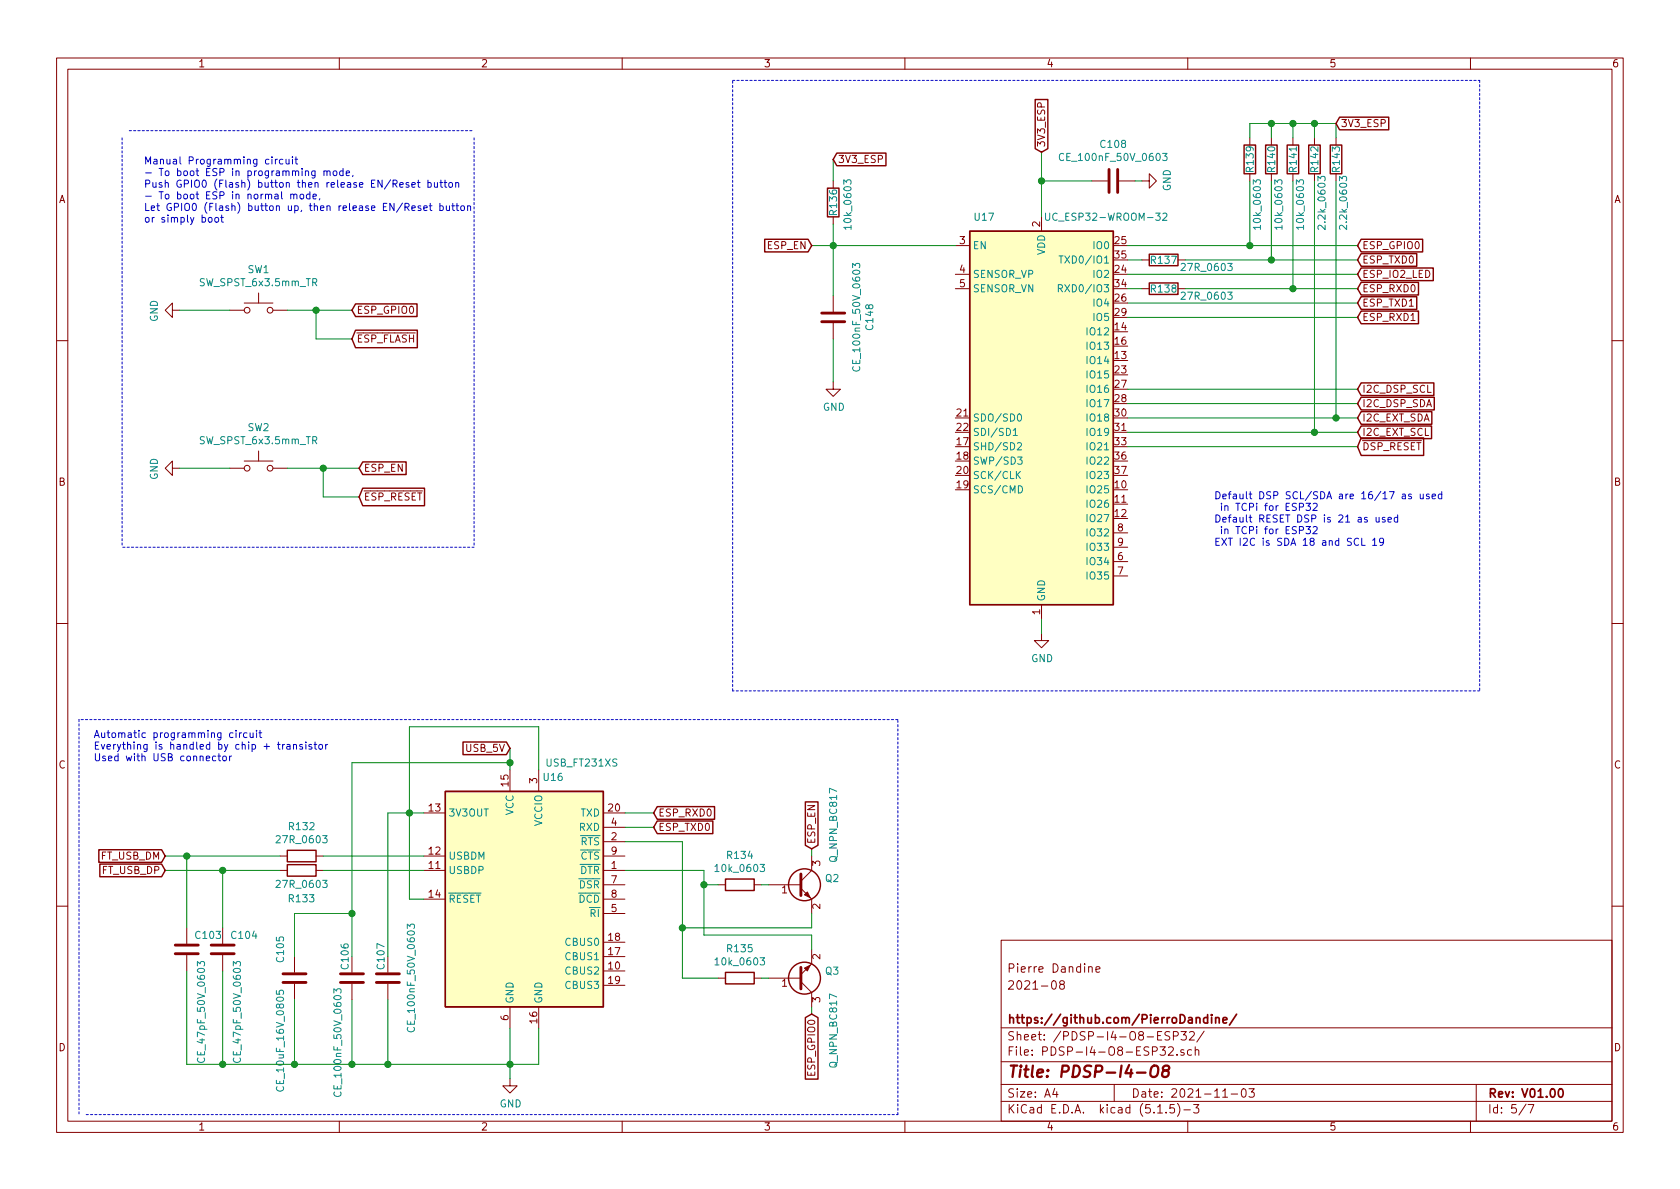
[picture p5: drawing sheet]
<svg xmlns="http://www.w3.org/2000/svg" width="297mm" height="210mm" viewBox="0 0 297 210" stroke-linecap="round" stroke-linejoin="round" font-family="sans-serif">
<g fill="none" stroke="#840000" stroke-width=".18">
<path d="M10 10.3h277v189.9h-277zM12 12.2h273v186.1h-273zM60 10.3v1.9M110 10.3v1.9M160 10.3v1.9M210 10.3v1.9M260 10.3v1.9M147.3 32v1.3M147.3 38.3v1.3M184.1 38.3v2.6M193 32h2.8M197.9 32h2.8"/>
<path d="M201.9 32h1.3v-1.3l1.3 1.3-1.3 1.3v-1.3M221 24.4v1.2M221 30.7v1.3M224.8 24.4v1.2M224.8 30.7v1.3M228.6 24.4v1.2M228.6 30.7v1.3M232.4 24.4v1.2M232.4 30.7v1.3M236.2 24.4v1.2M236.2 30.7v1.3M30.5 54.9v-1.3l-1.3 1.3 1.3 1.2v-1.2h1.2"/>
<path d="M40.6 54.9h2.6M43.2 53.6h5.1M45.7 51.8v1.8M48.3 54.9h2.5M147.3 52.3v2.8M147.3 57.1v2.8M168.9 51h2.5M168.9 43.4h2.5M168.9 48.5h2.5M201.9 51h1.3M201.9 46h1.3M208.3 51h1.2"/>
<path d="M208.3 46h1.2M10 60.2h2M45.7 79.8v1.7M147.3 67.6v1.2h1.3l-1.3 1.3-1.3-1.3h1.3M285 60.2h2M30.5 82.8v-1.3l-1.3 1.3 1.3 1.3v-1.3h1.2M40.6 82.8h2.6M43.2 81.5h5.1M48.3 82.8h2.5M196.8 99.3h2.6M196.8 94.2h2.6M196.8 96.8h2.6"/>
<path d="M10 110.3h2M184.1 112v1.3h1.3l-1.3 1.2-1.2-1.2h1.2M184.1 106.9v2.6M196.8 101.8h2.6M285 110.3h2M90.2 136.1v3.8M95.2 136.1v3.8M49.5 153.9h1.3M49.5 151.4h1.3M55.9 153.9h1.2M55.9 151.4h1.2M74.9 153.9h3.8"/>
<path d="M74.9 151.4h3.8M74.9 143.8h3.8M74.9 159h3.8M106.7 156.5h3.8M106.7 153.9h3.8M106.7 151.4h3.8M106.7 143.8h3.8M106.7 159h3.8M106.7 148.8h3.8M106.7 146.3h3.8M127 156.5h1.3M133.3 156.5h1.3"/>
<path d="M135.9 156.5h5.7M141.6 157.1l1.9 1.9v2.5M143.5 151.4v2.5l-1.9 1.9M10 160.2h2M33 164.1v2.8M33 168.9v2.8M39.4 164.1v2.8M39.4 168.9v2.8M52.1 169.2v2.8M52.1 174v2.8M62.2 169.2v2.8M62.2 174v2.8"/>
<path d="M68.6 169.2v2.8M68.6 174v2.8M90.2 178v3.9M95.2 178v3.9M106.7 171.7h3.8M106.7 169.2h3.8M106.7 166.6h3.8M106.7 174.2h3.8M106.7 161.5h3.8M127 173h1.3M133.3 173h1.3M135.9 173h5.7"/>
<path d="M141.6 173.6l1.9 1.9v2.5M143.5 167.9v2.5l-1.9 1.9M177 166.3h108v32h-108zM186.1 173.6l.3-.2a.94 .94 0 0 1 0 1.5l-.4-.3-.1-.6zM187.6 174.1l-.2-.3 .1-.3a.48 .48 0 0 1 .6 .1v.4a.52 .52 0 0 0-.7 .2 .52 .52 0 0 0 .1 .6l.4 .1 .2-.1 .1-.4-.3-.3M192.5 171.1l.2-.2 .4 .1v.9M193.8 171.4l.7-.1-.1-.3-.4-.1-.2 .2v.8h.6M285 160.2h2M60 198.3v1.9M90.2 190.7v1.3h1.2l-1.2 1.3-1.3-1.3h1.3M110 198.3v1.9M160 198.3v1.9"/>
<path d="M177 194.8h108M177 191.8h108M177 187.8h108M177 181.8h108M186.5 192.5l-.4 1h1M186.8 193v1M197 191.8v3M204.7 196.8h.8M205.1 185.1h.9l-.5 .6 .5 .1v.7l-.2 .1-.7-.1M205.4 182.4h-.7v1.5h.7M206.2 196.7v.1M206.6 185.3l.2-.2h.4l.3 .4-.9 1.1h.9"/>
<path d="M206.8 182.5l-.6-.1-.2 .3v.3l.8 .4v.4l-.2 .1-.6-.1M207.5 183.2l.7-.1 .1-.2v-.3l-.2-.2h-.6v1.5M207.6 195.3h-.7l-.1 .7 .2-.1 .5 .1 .2 .2-.1 .5-.2 .1-.6-.1M208.1 186.5v.1M208.2 195.1a1.71 1.71 0 0 1 0 2.3M208.8 182.4h1l-.6 .6 .5 .1v.7l-.2 .1-.7-.1M209.3 185.7l-.3-.1-.2 .2v.2l.5 .2v.3h-.5M209.3 196.3h1.2M210 198.3v1.9M210.3 182.6l.2-.2h.4l.3 .4-.9 1.1h.9M210.7 185.7l-.4-.1-.3 .3v.6l.3 .1 .4-.1M211 195.3h1l-.5 .6 .4 .1v.7l-.2 .1-.7-.1"/>
<path d="M211.3 185.7l.2-.1 .4 .1 .1 .9M211.3 185.1v1.5M212.9 182.3l-1.3 2M216.2 194h.8M217.7 193.5h1.1M219.6 192.7l.4-.2a.94 .94 0 0 1 0 1.5 .82 .82 0 0 1-.4-1.3zM220.8 192.5h1l-.5 .6 .4 .1v.7l-.2 .1-.7-.1M260 198.3v1.9M261 191.8v6.5M269.8 195.2l-1.2 2M270.2 195.3h1l-.6 1.5"/>
<circle cx="43.7" cy="54.9" r=".51"/>
<circle cx="47.8" cy="54.9" r=".51"/>
<circle cx="43.7" cy="82.8" r=".51"/>
<circle cx="47.8" cy="82.8" r=".51"/>
</g>
<path d="M213.5 179.4v1.5M214.2 179.4v.2M214.2 179.9v1M214.9 179.9v1M218.6 179.3l-1.2 2M213.5 180l-.4-.1-.3 .3 .1 .6 .2 .1 .4-.1M214.9 180.1l.3-.2 .3 .1 .1 .9M216.2 180.4l.7-.1v-.3l-.5-.1-.2 .2 .1 .7h.6M275.7 192.7l.2-.2a.81 .81 0 0 1 .6 .6 .81 .81 0 0 1-.3 .8l-.2 .1a.79 .79 0 0 1-.3-1.3z" fill="none" stroke="#840000" stroke-width=".3"/>
<path d="M201 189.7h1.5M203.6 188.7a.67 .67 0 0 1 1.1 0 1.43 1.43 0 0 1-.5 1.7l-.6-.1a1.41 1.41 0 0 1 0-1.6zM205.9 189.3l-.2-.2a.46 .46 0 0 1 .3-.7h.4l.3 .2a.45 .45 0 0 1-.4 .7h-.4a.66 .66 0 0 0-.3 1 .65 .65 0 0 0 .9 0 .65 .65 0 0 0 0-.9l-.2-.1" fill="none" stroke="#840000" stroke-width=".41"/>
<g fill="none" stroke="#840000" stroke-width=".51">
<path d="M196.1 30v4M197.6 30v4M145.3 56.9h4.1M145.3 55.4h4.1M141.6 154.6v3.8M31 168.7h4.1M31 167.1h4.1M37.3 168.7h4.1M37.3 167.1h4.1M50 173.7h4.1M50 172.2h4.1M60.2 173.7h4.1"/>
<path d="M60.2 172.2h4.1M66.5 173.7h4.1M66.5 172.2h4.1M141.6 171.1v3.8"/>
</g>
<g fill="none" stroke="#008484" stroke-width=".18">
<path d="M149.2 32.6v-.8l.5 .4 .1-.4h.5l.2 .2-.2 .6M184.9 37.7v1l.2 .3 .4-.1 .1-.2v-1M188.1 27.2a.5 .5 0 0 0-.7 .1 .5 .5 0 0 0-.1 .6 .45 .45 0 0 0 .2 .4 .45 .45 0 0 0 .6 0M205.6 27.1h.7l-.4 .5 .4 .1v.5l-.2 .2-.5-.1M205.6 37.8l.5-.1 .2 .3v.2l-.8 .8h.8M221.6 32.6v-.8l.5 .4 .1-.4h.5l.2 .2-.2 .6M225.4 32.6v-.8l.5 .4 .1-.4h.5l.2 .2-.2 .6M229.2 32.6v-.8l.5 .4 .1-.4h.6l.1 .2-.1 .6M233 32v-.8l.5 .4 .1-.4h.6l.1 .2-.1 .6M236.8 32v-.8l.5 .4 .1-.4h.6l.1 .2-.1 .6M150.7 47.3v-.7l.5 .4 .2-.4 .6 .1v.5l-.1 .1M187.1 51l.6-.1 .2-.1-.1-.3-.2-.2h-.5v1.3"/>
<path d="M187.2 45.3h.8M187.4 51l.5 .6M187.6 45.3v1.2M150.9 64.8a.6 .6 0 0 0 .4 .9 .6 .6 0 0 0 .7-.6l-.1-.3M179.1 76.1l.4-.4v1.3M179.1 77h.8M179.9 78.4l.5-.1 .2 .3-.8 .9h.8M180.1 73.3l.1-.1a.67 .67 0 0 1 .4 .6 .67 .67 0 0 1-.4 .7 .83 .83 0 0 1-.1-1.2zM179.9 83.9l.5 .7M179.9 80.8h.8l-.4 .5 .4 .1-.1 .6-.5 .1-.2-.1M180.1 85.9a.64 .64 0 0 1 .7 .6 .64 .64 0 0 1-.7 .7zM180.4 83.4l-.7 .7"/>
<path d="M126.4 153.2l.4-.3v1.2M126.4 154.1h.7M34.9 170.8v-.8l.5 .5 .1-.4 .4-.1 .3 .3-.2 .5M41.2 170.8v-.8l.5 .5 .2-.4 .4-.1 .2 .3-.1 .5M48.9 175.2v.6h.6l-.1-.4 .2-.3h.3l.2 .3-.1 .4M59 175.6v-.8l.5 .5 .1-.4h.6l.1 .5-.1 .2M72 164.2v-.8l.5 .4 .1-.3h.6l.1 .5-.1 .2M126.4 169.7l.4-.3v1.2M126.4 170.6h.7M35 187.1a.6 .6 0 0 0 .5 .8 .6 .6 0 0 0 .7-.6l-.2-.2M41.4 187.1a.6 .6 0 0 0 .4 .8 .6 .6 0 0 0 .7-.6l-.1-.2M49 192.2a.6 .6 0 0 0 .4 .8 .6 .6 0 0 0 .7-.6l-.1-.2"/>
<path d="M59.2 193.1a.6 .6 0 0 0 .4 .8 .6 .6 0 0 0 .7-.6l-.1-.2M72.1 181.7a.6 .6 0 0 0 .5 .8 .6 .6 0 0 0 .7-.6l-.1-.2"/>
</g>
<g fill="none" stroke="#840000" stroke-width=".25">
<path d="M183 17.6h2.3v8.7l-1.2 .6-1.1-.6zM146.3 33.3h2v5h-2zM148 27.1h8.6v2.2h-8.6l-.7-1.1zM220 25.6h2v5.1h-2zM223.8 25.6h2v5.1h-2zM227.6 25.6h2v5.1h-2zM231.4 25.6h2v5.1h-2zM235.2 25.6h2v5.1h-2zM236.9 20.7h8.6v2.3h-8.6l-.7-1.2zM62.9 53.7h10.8v2.3h-10.8l-.7-1.1zM62.9 58.4h10.9v3.1h-10.9l-.7-1.6zM135.2 42.3h7.7l.6 1.1-.6 1.1h-7.7z"/>
<path d="M171.4 40.9h25.4v66h-25.4zM203.2 50h5.1v2.1h-5.1zM203.2 45h5.1v2h-5.1zM240.7 42.3h10.8v2.2h-10.8l-.7-1.1zM240.7 55h10.1v2.2h-10.1l-.7-1.1zM240.7 52.5h9.8v2.2h-9.8l-.7-1.1zM240.7 44.9h9.8v2.2h-9.8l-.7-1.1zM240.7 47.4h12.7v2.2h-12.7l-.7-1.1zM240.7 49.9h10.1v2.3h-10.1l-.7-1.2zM240.7 77.4h11v3.1h-11l-.7-1.5zM240.7 70.3h12.9v2.2h-12.9l-.7-1.1zM240.7 67.7h12.8v2.2h-12.8l-.7-1.1z"/>
<path d="M240.7 72.8h12.5v2.2h-12.5l-.7-1.1zM240.7 75.3h12.4v2.3h-12.4l-.7-1.2zM64.1 86.3h11v3.1h-11l-.6-1.5zM64.1 81.7h7.7v2.2h-7.7l-.6-1.1zM78.7 139.9h28v38.1h-28zM81.9 131.2h7.6l.7 1.1-.7 1.1h-7.6zM17.5 150.3h11.1l.6 1.1-.6 1.1h-11.1zM17.7 152.8h10.9l.6 1.1-.6 1.1h-10.9zM50.8 152.9h5.1v2h-5.1zM50.8 150.4h5.1v2h-5.1zM116.2 142.6h10.1v2.3h-10.1l-.6-1.1zM116.2 145.2h9.8v2.2h-9.8l-.6-1.1z"/>
<path d="M128.3 155.4h5v2.1h-5zM142.4 141.8h2.2v7.7l-1.1 .6-1.1-.6zM128.3 172h5v2h-5zM142.4 180l1.1-.7 1.1 .7v10.8h-2.2z"/>
<circle cx="142.2" cy="156.5" r="2.82"/>
<circle cx="142.2" cy="173" r="2.82"/>
</g>
<g fill="#ffffc2" stroke="#ffffc2" stroke-width=".18">
<path d="M171.4 40.9h25.4v66h-25.4z"/>
<path d="M78.7 139.9h28v38.1h-28z"/>
</g>
<g fill="#840000" stroke="#840000" stroke-width=".18">
<path d="M142.2 158.2l.5-.5 .6 1z"/>
<path d="M142.2 171.2l1.1-.5-.6 1z"/>
</g>
<path d="M129.5 14.2h132.1M261.6 14.2v108M21.6 24.4v72.4M22.9 23.1h60.9M83.8 24.4v72.4M83.8 96.8h-62.2M14 127.2v69.9M129.5 122.2v-108M158.7 127.2h-144.7M261.6 122.2h-132.1M15.2 197.1h143.5M158.7 197.1v-69.9" fill="none" stroke="#0000c2" stroke-width=".18" stroke-dasharray=".4 .4"/>
<g fill="none" stroke="#008400" stroke-width=".18">
<path d="M147.3 28.2v3.8M147.3 39.6v12.7M184.1 32h8.9M184.1 26.9v11.4M200.7 32h1.2M221 24.4v-2.6h15.2v2.6M221 32v11.4M224.8 21.8v2.6M224.8 32v14M228.6 21.8v2.6M228.6 32v19M232.4 21.8v2.6"/>
<path d="M232.4 32v44.4M236.2 32v41.9M31.7 54.9h8.9M50.8 54.9h11.4M55.9 54.9v5h6.3M143.5 43.4h25.4M147.3 59.9v7.7M199.4 53.6h40.6M199.4 56.1h40.6M199.4 43.4h40.6M199.4 48.5h40.6M199.4 46h2.5"/>
<path d="M199.4 51h2.5M209.5 46h30.5M209.5 51h30.5M199.4 76.4h40.6M199.4 71.4h40.6M199.4 68.8h40.6M199.4 73.9h40.6M199.4 79h40.6M31.7 82.8h8.9M50.8 82.8h12.7M57.1 82.8v5.1h6.4M184.1 109.5v2.5"/>
<path d="M90.2 134.9h-28v34.3M90.2 132.3v3.8M95.2 136.1v-7.6h-22.8v30.5h2.5M29.2 153.9h20.3M29.2 151.4h20.3M33 151.4v12.7M39.4 153.9v10.2M57.1 153.9h17.8M57.1 151.4h17.8M74.9 143.8h-6.3v25.4M110.5 153.9h14v11.4h19v2.6M110.5 148.8h10.1v24.2h6.4"/>
<path d="M110.5 143.8h5.1M110.5 146.3h5.1M124.5 156.5h2.5M134.6 156.5h1.3M143.5 150.1v1.3M33 171.7v16.5h62.2v-6.3M39.4 171.7v16.5M52.1 176.8v11.4M62.2 161.5h-10.1v7.7M62.2 176.8v11.4M68.6 176.8v11.4M134.6 173h1.3"/>
<path d="M143.5 161.5v2.6h-22.9M143.5 178v1.3M90.2 181.9v8.8"/>
</g>
<g fill="none" stroke="#0000c2" stroke-width=".18">
<path d="M37 38.5l.3-.1 .1 .2v.6l-.3 .1-.3-.2zM38.1 38.5l.3-.1 .3 .3-.2 .5-.3 .1-.2-.2zM39 38.4h.5M39.2 38v1.1l.3 .2M48.1 27.7v.2M48.1 28.2v.8M48.7 28.2v.8M49 28.2l-.3 .2M50 28.2h-.3l-.3 .2 .1 .6h.5M50.6 28.2v.8h.3l.2-.1M51.1 28.2v.8M51.4 34.5l.2-.2 .3 .1v.8"/>
<path d="M51.4 34.3v.9M51.7 27.7v.2M51.7 28.2v.8M51.9 34.5l.2-.2 .3 .1 .1 .8M52.1 28.2h.5M52.3 27.7v1.1l.3 .2M53.2 34.4l.3-.1 .1 .2v.6l-.3 .1-.3-.3zM54.8 34.4l-.4-.1-.2 .3 .1 .5h.5M54.8 33.9v1.3M55.3 34.7l.6-.1v-.2l-.4-.1-.2 .2 .1 .6h.5M55.7 30.2v1.2l-.3 .1-.2-.1M55.7 30.3l-.4-.1-.2 .2 .1 .6h.5"/>
<path d="M56.5 35.1l-.1 .3M57.3 30.3l.2-.1 .3 .1v.8M57.3 30.2v.9M57.8 30.4l.2-.2 .3 .1 .1 .8M59 30.3l.3-.1 .2 .1v.7l-.3 .1-.3-.3zM60.7 30.3l-.4-.1-.3 .2 .2 .6h.5M60.7 29.8v1.3M61.2 30.6l.6-.1-.1-.2-.3-.1-.2 .2 .1 .6h.4M62.4 31l-.1 .2M70.7 32.7l.6-.1-.1-.3h-.3l-.2 .2 .1 .6h.4M71.6 36.6h.6l.1-.2v-.3l-.2-.1h-.5v1.2M71.9 36.6l.4 .6"/>
<path d="M72.3 32.3h-.3l-.2 .2 .1 .1 .4 .2v.3h-.5M72.8 32.7l.6-.1v-.3h-.4l-.2 .2 .1 .6h.5M72.8 36.8l.6-.1v-.3h-.4l-.2 .2 .1 .6h.5M73.8 32.3h.5M74 31.8v1.1l.3 .2M74.4 36.4h-.3l-.2 .2 .1 .1 .4 .2v.3h-.5M74.9 36.8l.6-.1v-.3h-.4l-.2 .2 .1 .6h.5M75.7 32.3h.3l.3 .2-.2 .6h-.4M75.7 31.8v1.3M75.9 36.4h.5M76.1 36v1.1l.3 .1M76.8 32.3l.1 .8h.3l.1-.1"/>
<path d="M77.3 32.3v.8M77.8 36.4h.3l.3 .2-.1 .6h-.5M77.8 32.3h.5M77.8 36v1.2M78 31.8v1.1l.3 .2M78.5 32.3h.5M78.7 31.8v1.1l.3 .2M78.9 36.4l.1 .8h.3l.2-.1M79.5 32.3h.3l.2 .2v.4l-.2 .2h-.3l-.2-.2zM79.5 36.4v.8M79.9 36.4h.5M80.1 36v1.1l.3 .1"/>
<path d="M80.6 32.4l.1-.1h.4v.8M80.6 32.3v.8M80.6 36.4h.5M80.8 36v1.1l.3 .1M81.6 36.4h.3l.2 .1-.1 .7h-.3l-.2-.2zM82.7 36.5l.2-.1h.3v.8M82.7 36.4v.8M229.7 89.7l.7-.1v-.5l-.7-.1v1.3M229.7 93.8l.7-.1v-.5l-.7-.1v1.3M230.9 89h.8l-.4 .5 .3 .1 .1 .4-.3 .3-.5-.2M230.9 93.1h.8l-.4 .5 .3 .1 .1 .5-.3 .2-.5-.1M232.2 89.1l.5-.1 .2 .4-.1 .2-.7 .7h.8"/>
<path d="M232.2 93.2l.5-.1 .2 .4-.1 .2-.7 .7h.8M240.2 95.3a.6 .6 0 0 0-.8 .4 .6 .6 0 0 0 .6 .7l.2-.1M240.8 95.2v1.2h.6M242.7 95.5l.4-.3v1.2M242.7 96.4h.7M243.3 91.5l.1 .8h.3l.1-.1M243.8 91.5v.8M244.6 95.7l-.2 .3-.4-.1-.1-.2 .1-.4 .1-.1h.3l.2 .2a.97 .97 0 0 1-.2 1h-.4M244.9 91.5h-.3l-.2 .2v.1l.5 .2v.3h-.5M245.4 91.9l.6-.1-.1-.3h-.3l-.2 .2 .1 .6h.4M247.1 91.5h-.4l-.2 .2 .1 .6h.5M247.1 91.1v1.2"/>
<path d="M248 87.4h.4l.1 .8M248.5 87.7h-.4l-.2 .2 .1 .3h.5M249.5 87.4h-.3l-.2 .1 .1 .2 .4 .2v.3h-.5M251.1 87.4l.1 .8h.3l.1-.1M251.6 87.4v.8M252.7 87.4h-.3l-.2 .1v.2l.5 .2v.3h-.5M253.2 87.8l.6-.1v-.3h-.4l-.2 .1 .1 .7h.5M254.9 87.4h-.3l-.3 .2 .1 .6h.5M254.9 86.9v1.3M38.2 133.8l-.4-.1-.2 .2 .1 .6h.5M38.5 133.7h.5M38.7 133.3v1.1l.3 .1"/>
<path d="M39.4 133.8l.2-.1 .3 .1 .1 .1-.1 .6h-.3l-.2-.1zM40.6 133.7v.8M40.9 133.7l-.2 .1-.1 .1M41.2 129.6h-.4l-.2 .2 .1 .6h.5M41.7 129.2v.1M41.7 129.6v.8M42.3 129.6v.8M42.7 129.6l-.4 .2M43.7 129.6h-.4l-.2 .2 .1 .6h.5M44.2 129.6l.1 .8h.3l.2-.1M44.8 129.6v.8M45.4 129.2v.1"/>
<path d="M45.4 129.6v.8M45.8 129.6h.5M46 129.2v1l.3 .2M49 131.6h.5M49.2 131.2v1.1l.3 .2M50 131.6v.9M50.3 131.6l-.3 .3M50.7 131.7h.5l.1 .8M51.3 131.9l-.4 .1-.2 .2 .2 .3 .4-.1M51.9 131.8l.2-.2 .3 .1v.8M51.9 131.6v.9M53.5 131.7l-.3-.1-.2 .2v.2l.5 .1v.3h-.5"/>
<path d="M54.1 131.2v.1M54.1 131.6v.9M55.1 131.7l-.3-.1-.2 .2 .1 .2 .4 .1v.3h-.5M55.5 131.6h.5M55.7 131.2v1.1l.3 .2M56.5 131.7l.3-.1 .2 .2-.1 .6-.3 .1-.2-.2zM57.6 131.6v.9M57.9 131.6l-.3 .3"/>
</g>
<g fill="#008400" stroke="#008400" stroke-width=".25">
<circle cx="57.2" cy="82.8" r=".51"/>
<circle cx="124.5" cy="156.5" r=".51"/>
<circle cx="72.4" cy="143.8" r=".51"/>
<circle cx="90.2" cy="188.2" r=".51"/>
<circle cx="90.2" cy="134.9" r=".51"/>
<circle cx="68.6" cy="188.2" r=".51"/>
<circle cx="62.2" cy="188.2" r=".51"/>
<circle cx="55.9" cy="54.9" r=".51"/>
<circle cx="120.7" cy="164.1" r=".51"/>
<circle cx="62.2" cy="161.5" r=".51"/>
<circle cx="184.2" cy="32" r=".51"/>
<circle cx="33" cy="151.4" r=".51"/>
<circle cx="39.4" cy="153.9" r=".51"/>
<circle cx="52.1" cy="188.2" r=".51"/>
<circle cx="39.4" cy="188.2" r=".51"/>
<circle cx="232.4" cy="76.4" r=".51"/>
<circle cx="236.2" cy="73.9" r=".51"/>
<circle cx="232.4" cy="21.8" r=".51"/>
<circle cx="228.6" cy="21.8" r=".51"/>
<circle cx="224.8" cy="21.8" r=".51"/>
<circle cx="221" cy="43.4" r=".51"/>
<circle cx="224.8" cy="46" r=".51"/>
<circle cx="228.6" cy="51" r=".51"/>
<circle cx="147.3" cy="43.4" r=".51"/>
</g>
<text font-size="2.8" fill="#840000" x="178" y="190.5">Title: PDSP-I4-O8</text>
<g font-size="2.1" fill="#840000">
<text x="178" y="172">Pierre Dandine</text>
<text x="178" y="175">2021-08</text>
<text x="178" y="184">Sheet: /PDSP-I4-O8-ESP32/</text>
<text x="178" y="181">https://github.com/PierroDandine/</text>
<text x="178" y="186.7">File: PDSP-I4-O8-ESP32.sch</text>
<text x="178" y="196.9">KiCad E.D.A. kicad (5.1.5)-3</text>
<text x="178" y="194.1">Size: A4</text>
<text x="200" y="194.1">Date: 2021-11-03</text>
<text x="263" y="194.1">Rev: V01.00</text>
<text x="263" y="196.9">Id: 5/7</text>
</g>
<g font-size="1.8" fill="#840000">
<text x="35" y="11.9">1</text>
<text x="85" y="11.9">2</text>
<text x="135" y="11.9">3</text>
<text x="185" y="11.9">4</text>
<text x="235" y="11.9">5</text>
<text x="285" y="11.9">6</text>
<text x="237" y="22.5">3V3_ESP</text>
<text x="148.1" y="28.8">3V3_ESP</text>
<text x="184.8" y="26.1" transform="rotate(-90 184.8 26.1)">3V3_ESP</text>
<text x="10.4" y="35.9">A</text>
<text x="285.4" y="35.9">A</text>
<text x="183.9" y="40.1" transform="rotate(-90 183.9 40.1)">2</text>
<text x="135.7" y="44.1">ESP_EN</text>
<text x="169.7" y="43.2">3</text>
<text x="197.2" y="43.2">25</text>
<text x="197.2" y="45.7">35</text>
<text x="240.8" y="44.1">ESP_GPIO0</text>
<text x="240.8" y="46.6">ESP_TXD0</text>
<text x="169.7" y="48.3">4</text>
<text x="169.7" y="50.8">5</text>
<text x="197.2" y="48.3">24</text>
<text x="197.2" y="53.3">26</text>
<text x="197.2" y="50.8">34</text>
<text x="240.8" y="49.1">ESP_IO2_LED</text>
<text x="240.8" y="51.7">ESP_RXD0</text>
<text x="63" y="55.5">ESP_GPIO0</text>
<text x="197.2" y="58.4">14</text>
<text x="197.2" y="55.9">29</text>
<text x="240.8" y="56.8">ESP_RXD1</text>
<text x="240.8" y="54.2">ESP_TXD1</text>
<text x="63" y="60.6">ESP_FLASH</text>
<text x="197.2" y="63.5">13</text>
<text x="197.2" y="61">16</text>
<text x="197.2" y="66">23</text>
<text x="197.2" y="68.6">27</text>
<text x="197.2" y="71.1">28</text>
<text x="240.8" y="69.5">I2C_DSP_SCL</text>
<text x="169.2" y="73.7">21</text>
<text x="169.2" y="76.2">22</text>
<text x="197.2" y="73.7">30</text>
<text x="197.2" y="76.2">31</text>
<text x="240.8" y="72">I2C_DSP_SDA</text>
<text x="240.8" y="74.5">I2C_EXT_SDA</text>
<text x="240.8" y="77.1">I2C_EXT_SCL</text>
<text x="64.3" y="83.4">ESP_EN</text>
<text x="169.2" y="78.7">17</text>
<text x="169.2" y="81.3">18</text>
<text x="169.2" y="83.8">20</text>
<text x="197.2" y="78.7">33</text>
<text x="197.2" y="81.3">36</text>
<text x="197.2" y="83.8">37</text>
<text x="240.8" y="79.6">DSP_RESET</text>
<text x="10.4" y="85.9">B</text>
<text x="64.3" y="88.5">ESP_RESET</text>
<text x="169.2" y="86.4">19</text>
<text x="197.2" y="86.4">10</text>
<text x="197.2" y="88.9">11</text>
<text x="285.4" y="85.9">B</text>
<text x="197.2" y="91.4">12</text>
<text x="197.6" y="94">8</text>
<text x="197.6" y="99.1">6</text>
<text x="197.6" y="101.6">7</text>
<text x="197.6" y="96.5">9</text>
<text x="183.9" y="108.7" transform="rotate(-90 183.9 108.7)">1</text>
<text x="10.4" y="135.9">C</text>
<text x="82.5" y="133">USB_5V</text>
<text x="285.4" y="135.9">C</text>
<text x="75.9" y="143.5">13</text>
<text x="89.9" y="139" transform="rotate(-90 89.9 139)">15</text>
<text x="95" y="138.5" transform="rotate(-90 95 138.5)">3</text>
<text x="107.6" y="143.5">20</text>
<text x="108.1" y="148.6">2</text>
<text x="108.1" y="146">4</text>
<text x="116.4" y="144.4">ESP_RXD0</text>
<text x="116.4" y="146.9">ESP_TXD0</text>
<text x="144.1" y="149.3" transform="rotate(-90 144.1 149.3)">ESP_EN</text>
<text x="17.8" y="152">FT_USB_DM</text>
<text x="18.1" y="154.6">FT_USB_DP</text>
<text x="75.9" y="153.7">11</text>
<text x="75.9" y="151.1">12</text>
<text x="108.1" y="153.7">1</text>
<text x="108.1" y="151.1">9</text>
<text x="145" y="153.1" transform="rotate(-90 145 153.1)">3</text>
<text x="75.9" y="158.7">14</text>
<text x="108.1" y="161.3">5</text>
<text x="108.1" y="156.2">7</text>
<text x="108.1" y="158.7">8</text>
<text x="138.3" y="158">1</text>
<text x="145" y="160.8" transform="rotate(-90 145 160.8)">2</text>
<text x="107.6" y="166.4">18</text>
<text x="107.6" y="171.4">10</text>
<text x="107.6" y="168.9">17</text>
<text x="107.6" y="174">19</text>
<text x="145" y="169.6" transform="rotate(-90 145 169.6)">2</text>
<text x="138.3" y="174.5">1</text>
<text x="145" y="177.3" transform="rotate(-90 145 177.3)">3</text>
<text x="10.4" y="185.9">D</text>
<text x="89.9" y="180.4" transform="rotate(-90 89.9 180.4)">6</text>
<text x="95" y="180.9" transform="rotate(-90 95 180.9)">16</text>
<text x="285.4" y="185.9">D</text>
<text x="144.1" y="190" transform="rotate(-90 144.1 190)">ESP_GPIO0</text>
<text x="35" y="199.9">1</text>
<text x="85" y="199.9">2</text>
<text x="135" y="199.9">3</text>
<text x="185" y="199.9">4</text>
<text x="235" y="199.9">5</text>
<text x="285" y="199.9">6</text>
</g>
<g font-size="1.8" fill="#0000c2">
<text x="25.4" y="29.1">Manual Programming circuit</text>
<text x="25.4" y="31.1">- To boot ESP in programming mode,</text>
<text x="25.4" y="33.2">Push GPIO0 (Flash) button then release EN/Reset button</text>
<text x="25.4" y="35.2">- To boot ESP in normal mode,</text>
<text x="25.4" y="37.3">Let GPIO0 (Flash) button up, then release EN/Reset button</text>
<text x="25.4" y="39.4">or simply boot</text>
<text x="214.6" y="88.3">Default DSP SCL/SDA are 16/17 as used</text>
<text x="214.6" y="92.4">Default RESET DSP is 21 as used</text>
<text x="215.1" y="90.3">in TCPi for ESP32</text>
<text x="215.1" y="94.5">in TCPi for ESP32</text>
<text x="214.6" y="96.5">EXT I2C is SDA 18 and SCL 19</text>
<text x="16.5" y="130.5">Automatic programming circuit</text>
<text x="16.5" y="132.6">Everything is handled by chip + transistor</text>
<text x="16.5" y="134.6">Used with USB connector</text>
</g>
<g font-size="1.8" fill="#008484">
<text x="188" y="28.5">CE_100nF_50V_0603</text>
<text x="194.7" y="26.2">C108</text>
<text x="207" y="33.8" transform="rotate(-90 207 33.8)">GND</text>
<text x="221.7" y="30.3" transform="rotate(-90 221.7 30.3)">R139</text>
<text x="225.5" y="30.3" transform="rotate(-90 225.5 30.3)">R140</text>
<text x="229.3" y="30.3" transform="rotate(-90 229.3 30.3)">R141</text>
<text x="233.1" y="30.3" transform="rotate(-90 233.1 30.3)">R142</text>
<text x="236.9" y="30.3" transform="rotate(-90 236.9 30.3)">R143</text>
<text x="148" y="37.9" transform="rotate(-90 148 37.9)">R136</text>
<text x="150.5" y="40.1" transform="rotate(-90 150.5 40.1)">10k_0603</text>
<text x="172.4" y="39">U17</text>
<text x="185.9" y="39">UC_ESP32-WROOM-32</text>
<text x="222.9" y="40.1" transform="rotate(-90 222.9 40.1)">10k_0603</text>
<text x="226.7" y="40.1" transform="rotate(-90 226.7 40.1)">10k_0603</text>
<text x="230.6" y="40.1" transform="rotate(-90 230.6 40.1)">10k_0603</text>
<text x="234.4" y="40.1" transform="rotate(-90 234.4 40.1)">2.2k_0603</text>
<text x="238.2" y="40.1" transform="rotate(-90 238.2 40.1)">2.2k_0603</text>
<text x="172" y="44.1">EN</text>
<text x="184.8" y="45.1" transform="rotate(-90 184.8 45.1)">VDD</text>
<text x="188.5" y="46.6">TXD0/IO1</text>
<text x="193.5" y="44.1">IO0</text>
<text x="203.6" y="46.7">R137</text>
<text x="209.3" y="47.9">27R_0603</text>
<text x="35.6" y="50.6">SW_SPST_6x3.5mm_TR</text>
<text x="43.8" y="48.3">SW1</text>
<text x="172" y="49.1">SENSOR_VP</text>
<text x="172" y="51.7">SENSOR_VN</text>
<text x="188.3" y="51.7">RXD0/IO3</text>
<text x="193.5" y="49.1">IO2</text>
<text x="203.6" y="51.7">R138</text>
<text x="209.3" y="53">27R_0603</text>
<text x="27.9" y="56.9" transform="rotate(-90 27.9 56.9)">GND</text>
<text x="154.4" y="58.2" transform="rotate(-90 154.4 58.2)">C148</text>
<text x="192.5" y="59.3">IO12</text>
<text x="193.5" y="54.2">IO4</text>
<text x="193.5" y="56.8">IO5</text>
<text x="152.1" y="64.9" transform="rotate(-90 152.1 64.9)">CE_100nF_50V_0603</text>
<text x="192.5" y="64.4">IO14</text>
<text x="192.5" y="61.8">IO13</text>
<text x="192.5" y="66.9">IO15</text>
<text x="192.5" y="69.5">IO16</text>
<text x="43.8" y="76.2">SW2</text>
<text x="145.5" y="72.6">GND</text>
<text x="172" y="74.5">SDO/SD0</text>
<text x="172" y="77.1">SDI/SD1</text>
<text x="192.5" y="72">IO17</text>
<text x="192.5" y="74.5">IO18</text>
<text x="192.5" y="77.1">IO19</text>
<text x="35.6" y="78.6">SW_SPST_6x3.5mm_TR</text>
<text x="172" y="79.6">SHD/SD2</text>
<text x="172" y="82.2">SWP/SD3</text>
<text x="192.5" y="79.6">IO21</text>
<text x="192.5" y="82.2">IO22</text>
<text x="27.9" y="84.9" transform="rotate(-90 27.9 84.9)">GND</text>
<text x="172" y="87.2">SCS/CMD</text>
<text x="172" y="84.7">SCK/CLK</text>
<text x="192.5" y="87.2">IO25</text>
<text x="192.5" y="89.8">IO26</text>
<text x="192.5" y="84.7">IO23</text>
<text x="192.5" y="92.3">IO27</text>
<text x="192.5" y="94.9">IO32</text>
<text x="192.5" y="99.9">IO34</text>
<text x="192.5" y="97.4">IO33</text>
<text x="184.8" y="106.4" transform="rotate(-90 184.8 106.4)">GND</text>
<text x="192.5" y="102.5">IO35</text>
<text x="182.3" y="117.1">GND</text>
<text x="96.8" y="135.6">USB_FT231XS</text>
<text x="96.2" y="138.1">U16</text>
<text x="49.3" y="149.1">27R_0603</text>
<text x="51.2" y="146.8">R132</text>
<text x="79.2" y="144.4">3V3OUT</text>
<text x="90.8" y="144.2" transform="rotate(-90 90.8 144.2)">VCC</text>
<text x="95.9" y="146.1" transform="rotate(-90 95.9 146.1)">VCCIO</text>
<text x="102.4" y="146.9">RXD</text>
<text x="102.6" y="149.5">RTS</text>
<text x="102.6" y="144.4">TXD</text>
<text x="79.2" y="154.6">USBDP</text>
<text x="79.2" y="152">USBDM</text>
<text x="102.5" y="154.6">DTR</text>
<text x="102.6" y="152">CTS</text>
<text x="126.9" y="154.2">10k_0603</text>
<text x="128.7" y="151.9">R134</text>
<text x="146" y="156">Q2</text>
<text x="148" y="152.2" transform="rotate(-90 148 152.2)">Q_NPN_BC817</text>
<text x="49.3" y="157">27R_0603</text>
<text x="51.2" y="159.6">R133</text>
<text x="79.2" y="159.6">RESET</text>
<text x="102.3" y="159.6">DCD</text>
<text x="102.4" y="157.1">DSR</text>
<text x="34.7" y="166">C103</text>
<text x="41" y="166">C104</text>
<text x="100.2" y="167.3">CBUS0</text>
<text x="104.4" y="162.2">RI</text>
<text x="50.2" y="170" transform="rotate(-90 50.2 170)">C105</text>
<text x="61.6" y="171.2" transform="rotate(-90 61.6 171.2)">C106</text>
<text x="68" y="171.2" transform="rotate(-90 68 171.2)">C107</text>
<text x="100.2" y="172.3">CBUS2</text>
<text x="100.2" y="169.8">CBUS1</text>
<text x="126.9" y="170.7">10k_0603</text>
<text x="128.7" y="168.4">R135</text>
<text x="146" y="172.4">Q3</text>
<text x="90.8" y="177.5" transform="rotate(-90 90.8 177.5)">GND</text>
<text x="95.9" y="177.5" transform="rotate(-90 95.9 177.5)">GND</text>
<text x="100.2" y="174.9">CBUS3</text>
<text x="73.4" y="181.7" transform="rotate(-90 73.4 181.7)">CE_100nF_50V_0603</text>
<text x="36.2" y="187.3" transform="rotate(-90 36.2 187.3)">CE_47pF_50V_0603</text>
<text x="42.6" y="187.3" transform="rotate(-90 42.6 187.3)">CE_47pF_50V_0603</text>
<text x="148" y="188.5" transform="rotate(-90 148 188.5)">Q_NPN_BC817</text>
<text x="50.2" y="192.3" transform="rotate(-90 50.2 192.3)">CE_10uF_16V_0805</text>
<text x="60.4" y="193.2" transform="rotate(-90 60.4 193.2)">CE_100nF_50V_0603</text>
<text x="88.3" y="195.8">GND</text>
</g>
</svg>
